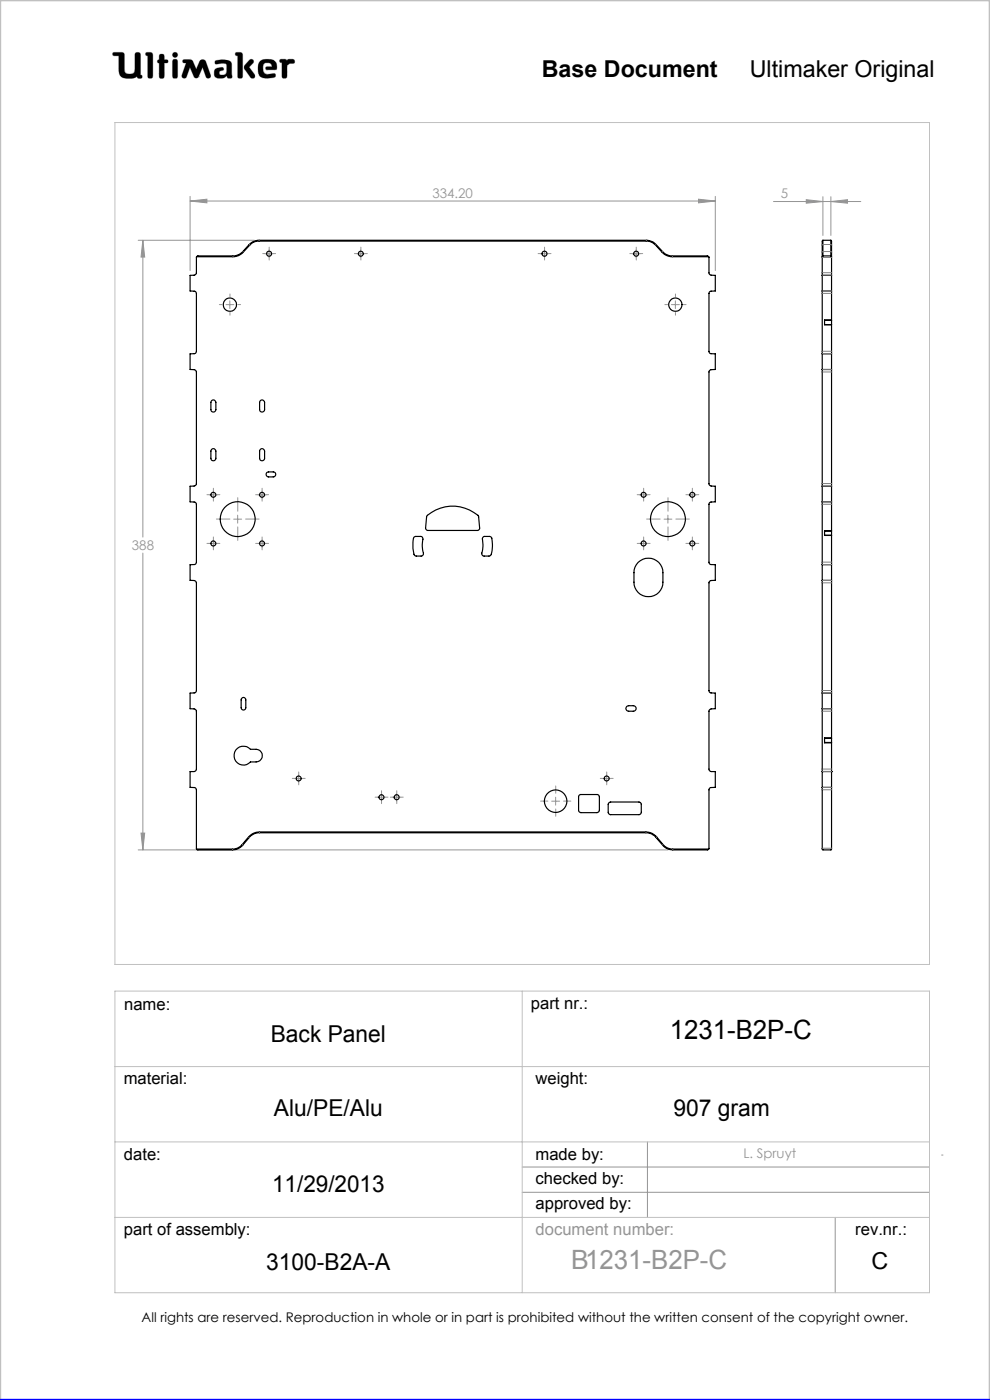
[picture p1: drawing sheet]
<svg xmlns="http://www.w3.org/2000/svg" width="210mm" height="297mm" viewBox="0 0 210 297" stroke-linecap="round" stroke-linejoin="round" font-family="sans-serif">
<g fill="none" stroke="#c0c0c0" stroke-width=".21">
<path d="M24 11.1h1.9l.4 .3 .2 3.9a1.51 1.51 0 0 0 2 0l.2-4a.77 .77 0 0 1 1 0l.1 4.6 .3 .1a.39 .39 0 0 1-.3 .6l-.6-.1-.1-.3a3.8 3.8 0 0 1-3 .3l-.6-.5-.2-.6-.1-3.6h-1a.39 .39 0 0 1-.3-.2 .39 .39 0 0 1 .1-.5zM31 11.1l1.2 .1 .2 .4-.1 4.8a.6 .6 0 0 1-.6 .2 .6 .6 0 0 1-.4-.5v-4.3l-.4-.1zM33.8 12.7v-1.1a.6 .6 0 0 1 .7-.1 .6 .6 0 0 1 .4 .5v.7h.6a.37 .37 0 0 1 0 .6l-.6 .1-.1 3.1a.6 .6 0 0 1-.6 .1 .6 .6 0 0 1-.4-.5v-2.7M33.8 12.7h.1M33.8 13.4h.1M33.8 15.7h.1M33.8 12.7h-.3l-.1 .3v.2l.4 .2M36.7 11.3l.4-.2 .4 .2 .2 .3-.2 .4-.4 .2-.4-.2-.1-.4zM36.8 12.6h.7l.2 .5v3l-.2 .5h-.7l-.2-.5v-3zM38.9 12.7h1.6l.5 .4 .6 1.6 .7-1.6 .5-.4 .6 .1 1.3 3.1-.1 .5a.53 .53 0 0 1-.5 .2 .53 .53 0 0 1-.4-.3l-.7-2-1 2.1-.4 .2-.4-.2-.9-2.1-.7 2a.54 .54 0 0 1-.5 .3 .54 .54 0 0 1-.5-.2v-.5l.9-2.5-.7-.2zM42.1 16.3h.1M45.6 12.9a3.7 3.7 0 0 1 3.4 .3l.1 .5 .1 2.7a.64 .64 0 0 1-1-.2l-.1-.1a1.93 1.93 0 0 1-2.5 .2 1.32 1.32 0 0 1 .4-1.8l1-.2 .3 .1 .1 .2v.3a.73 .73 0 0 0-.9 .8 .98 .98 0 0 0 1.4 0l.2-.6-.1-1.5a2.59 2.59 0 0 0-2 0l-.4-.2z"/>
<path d="M50 11.1l1.3 .1 .2 .4-.1 4.8a.57 .57 0 0 1-.6 .2 .57 .57 0 0 1-.4-.5v-4.3l-.4-.1zM52.9 12.8l.4-.2 .4 .1 .1 .4-1 1.1 1.2 1.6 .1 .5-.2 .3h-.4a5.9 5.9 0 0 1-1.7-2.2l.1-.6zM55 13.3a2.62 2.62 0 0 1 3.5-.1l.2 1.1-.1 .5h-2l-.2-.1v-.5l1.3-.1-.2-.5a1.24 1.24 0 0 0-1.6 .1l-.1 1.1 .2 .6 .8 .4 1.5-.2 .1 .1v.6a3.8 3.8 0 0 1-3.3-.1 3.2 3.2 0 0 1-.1-2.9zM56.6 14.8h.1M59.4 12.6h1.2l.3 .3a1.21 1.21 0 0 1 1.5-.2v.7l-.9 .1-.6 .4-.1 2.5a.6 .6 0 0 1-.6 .2 .6 .6 0 0 1-.4-.5v-2.8l-.5-.2zM24.4 26h172.8v178.6h-172.8zM24.4 210.3h172.8v63.9h-172.8zM110.8 210.3v63.9M24.4 226.3h172.8M24.4 242.2h172.8M24.4 258.3h172.8"/>
</g>
<g fill="none" stroke="#959595" stroke-width=".21">
<path d="M29.3 51h24.6M30.3 51v62.9M30.3 51l.4 3.5h-.8zM40.3 41.7v15.7M40.3 42.6h111.4M40.3 42.6l3.6-.3v.7zM56.2 53.8h1.7M57.1 53v1.6M75.7 53.8h1.7M76.5 53v1.6M114.7 53.8h1.6M115.5 53v1.6"/>
<path d="M134.1 53.8h1.7M134.9 53v1.6M148.2 42.3l3.5 .3-3.5 .4zM151.7 41.7v15.7M164.1 42.8h18.5M171 42.4l3.6 .4-3.6 .3zM174.6 41.7v8.2M176.2 41.7v8.2M176.2 42.8l3.6-.4v.7zM47.9 64.6h1.7M48.8 63.8v1.7M142.4 64.6h1.7"/>
<path d="M143.3 63.8v1.7M30.3 117.3v63M44.4 105h1.7M44.4 115.3h1.7M45.3 104.1v1.7M45.3 114.5v1.6M49.6 110.1h1.7M50.4 109.3v1.7M54.8 105h1.6M54.8 115.3h1.6M55.6 104.1v1.7M55.6 114.5v1.6"/>
<path d="M135.7 105h1.6M135.7 115.3h1.6M136.5 104.1v1.7M136.5 114.5v1.6M140.9 110.1h1.6M141.7 109.3v1.7M146 105h1.7M146 115.3h1.7M146.9 104.1v1.7M146.9 114.5v1.6M29.9 176.7h.8l-.4 3.6zM62.5 165.2h1.7"/>
<path d="M63.4 164.3v1.7M80.1 169.1h1.6M80.9 168.3v1.7M83.3 169.1h1.7M84.1 168.3v1.7M117 170h1.7M117.9 169.1v1.7M127.8 165.2h1.7M128.7 164.3v1.7M29.3 180.3h112.4M110.8 247.6h86.4M110.8 252.9h86.4"/>
<path d="M137.3 242.2v16.1M177.2 258.3v15.9M199.7 245h.3"/>
</g>
<path d="M0 297v-297h210v297" fill="none" stroke="#c0c0c0" stroke-width=".5"/>
<path d="M0 297h210" fill="none" stroke="#00f" stroke-width=".5"/>
<path d="M45.7 12.9l-.1 .5 .2 .2 1.2-.2 .9 .1 .2 .3-.1 1.4a.84 .84 0 0 1-.6 .7 .84 .84 0 0 1-.9-.3l.1-.4 .4-.2a.36 .36 0 0 0 .4-.4 .36 .36 0 0 0-.4-.3 1.23 1.23 0 0 0-1.6 1 1.07 1.07 0 0 0 .3 1.1 1.07 1.07 0 0 0 1.1 .2h.6l.3-.2a.28 .28 0 0 1 .4-.3 .28 .28 0 0 1 .2 .4 .57 .57 0 0 0 .6 .2 .57 .57 0 0 0 .3-.6l-.1-2.4a1.23 1.23 0 0 0-1.5-1zM50 11.1v.6l.4 .1v4.6l.3 .2h.5l.3-.3v-4.8l-.4-.4zM53 12.7l-1.2 1.3v.5l1.4 2 .6 .1 .2-.2v-.6l-1.2-1.6 1-.9v-.4l-.4-.3zM55.2 12.9a2.9 2.9 0 0 0 .1 3.4l.5 .2 1 .1 1.4-.2 .3-.2-.1-.5-.2-.1-1.4 .2-.6-.2-.3-.4-.1-.5a.99 .99 0 0 1 .7-1.3 .99 .99 0 0 1 1.2 .7l-1.2 .1-.2 .4 .3 .2h1.5a.51 .51 0 0 0 .6-.1 .51 .51 0 0 0 0-.6 1.62 1.62 0 0 0-2-1.5l-1.1 .1zM59.4 12.6l-.1 .6 .5 .1v3l.2 .3h.6l.3-.4v-2.3l.6-.4 .9-.1 .1-.5-.3-.3h-1l-.3 .3-.4-.3zM36.7 12.7l-.1 .3v3.4l.2 .2h.7l.2-.3v-3.4l-.2-.3zM36.6 11.6a.56 .56 0 0 0 1.1 0 .56 .56 0 0 0-1.1 0zM33.8 11.6v1.1l-.4 .2v.4l.4 .1v2.9l.2 .3h.5l.4-.4v-2.8l.7-.1 .1-.4-.3-.2h-.5v-.8l-.2-.4h-.6zM31 11.1l-.1 .6 .4 .1v4.5l.3 .3h.5l.3-.5v-4.7l-.4-.3zM38.8 12.7v.5l.7 .2-.9 2.5 .1 .6 .5 .1 .3-.2 .8-2.1 .9 2.1 .3 .2h.3l.3-.2 .9-2.1 .7 2.1 .6 .2 .4-.2v-.5l-1-2.8-.3-.4h-.7l-.3 .2-.8 1.8-.9-1.9-.4-.2zM24 11.2v.6h1.2v2.7a1.76 1.76 0 0 0 2.2 2.1h.9l.8-.4 .3 .4h.6l.2-.2-.1-.4-.3-.1v-4.4l-.4-.4h-.5l-.3 .4v3.4a.81 .81 0 0 1-1.1 .8h-.1a.86 .86 0 0 1-1-1.1l-.1-3.3-.4-.2z" fill-rule="evenodd" fill="#000"/>
<g fill="none" stroke="#959595" stroke-width=".21" stroke-dasharray="15.2 1.3 1.3 1.3">
<path d="M56.3 53.8h-.6M57.1 53v-.6M57.1 54.6v.6M57.9 53.8h.6M75.7 53.8h-.5M76.6 53v-.6M76.6 54.6v.6M77.4 53.8h.5M114.7 53.8h-.6M115.5 53v-.6M115.5 54.6v.6M116.3 53.8h.6"/>
<path d="M134.1 53.8h-.5M135 53v-.6M135 54.6v.6M135.8 53.8h.5M47.1 64.6h-.6M48.8 62.9v-.5M48.8 66.3v.6M50.4 64.6h.6M141.6 64.6h-.6M143.3 62.9v-.5M143.3 66.3v.6M144.9 64.6h.6"/>
<path d="M44.4 104.9h-.5M44.4 115.3h-.5M45.3 104.1v-.5M45.3 105.8v.5M45.3 114.4v-.5M45.3 116.1v.5M46.1 104.9h.5M46.1 115.3h.5M48.8 110.1h-2.9M50.4 108.4v-2.8M50.4 111.8v2.8M52.1 110.1h2.9"/>
<path d="M54.8 104.9h-.6M54.8 115.3h-.6M55.6 104.1v-.5M55.6 105.8v.5M55.6 114.4v-.5M55.6 116.1v.5M56.4 104.9h.6M56.4 115.3h.6M135.7 104.9h-.5M135.7 115.3h-.5M136.5 104.1v-.5M136.5 105.8v.5"/>
<path d="M136.5 114.4v-.5M136.5 116.1v.5M137.4 104.9h.5M137.4 115.3h.5M140 110.1h-2.8M141.7 108.4v-2.8M141.7 111.8v2.8M143.4 110.1h2.8M146 104.9h-.5M146 115.3h-.5M146.9 104.1v-.5M146.9 105.8v.5"/>
<path d="M146.9 114.4v-.5M146.9 116.1v.5M147.7 104.9h.5M147.7 115.3h.5M62.5 165.1h-.5M63.4 164.3v-.5M63.4 166v.5M64.2 165.1h.5M80.1 169.1h-.5M80.9 168.3v-.6M80.9 169.9v.6M81.8 169.1h.5"/>
<path d="M83.3 169.1h-.5M84.2 168.3v-.6M84.2 169.9v.6M85 169.1h.5M116.2 169.9h-1.5M117.9 168.3v-1.6M117.9 171.6v1.6M119.5 169.9h1.6M127.9 165.1h-.6M128.7 164.3v-.5M128.7 166v.5M129.5 165.1h.6"/>
</g>
<path d="M30.3 51l.4 3.5h-.8zM29.9 176.7h.8l-.4 3.6zM40.3 42.6l3.6-.3v.7zM148.2 42.3l3.5 .3-3.5 .4zM171 42.4l3.6 .4-3.6 .3zM176.2 42.8l3.6-.4v.7z" fill="#959595"/>
<g fill="none" stroke="#000" stroke-width=".25">
<path d="M41.7 54.5l-.1 3.6-.4 .3h-.9v3.3l1 .1 .2 .1 .2 .4v12.2l-.2 .4-.2 .1-1 .1v3.3l1 .1 .4 .4v23.7l-.4 .5h-1v3.4h1l.2 .1 .2 .4v12.3l-.2 .3-.2 .2h-1v3.3l1 .1 .4 .4v22.9l-.2 .4-.2 .1h-1v3.4h1l.4 .5v12.3l-.2 .3-.2 .2h-1v3.3l1 .1 .2 .1 .2 .4v12.5M41.7 54.5h7.7a2.82 2.82 0 0 0 2.2-1l1.4-1.5a2.56 2.56 0 0 1 2-.9h82.1a2.71 2.71 0 0 1 2 .9l1.3 1.5a2.96 2.96 0 0 0 2.2 1h7.7M41.7 54.5l.2-.2h7.5a2.93 2.93 0 0 0 2.1-.9l1.3-1.5a2.93 2.93 0 0 1 2.2-.9h82.1a2.94 2.94 0 0 1 2.1 .9l1.3 1.5a2.94 2.94 0 0 0 2.1 .9h7.5l.2 .2M150.3 54.5l.1 3.6 .4 .3h.9v3.3l-.9 .1-.4 .4v12.4l.4 .4 .9 .1v3.3h-.9l-.4 .4v23.9l.4 .4h.9v3.4h-.9l-.4 .4v12.5l.4 .4h.9v3.3l-.9 .1-.4 .4v23l.4 .4h.9v3.4h-.9l-.4 .4v12.5l.4 .4h.9v3.3l-.9 .1-.4 .4-.1 12.6M174.4 54.5v52M174.4 58.4h2M174.6 54.3l-.2 .2M174.6 51v3.3M174.6 51l-.2 .1v3.4M174.6 51h1.6M174.6 54.3h1.6M176.2 54.3l.2 .2"/>
<path d="M176.2 51v3.3M176.2 51l.2 .1v3.4M176.4 54.5v13.4M174.4 75.1h2M174.4 78.4h2M174.4 61.7h2M174.9 68.9h1.5M176.4 68.9v37.6M176.4 67.9v1M176.4 67.9h-1.5v1h1.5M44.9 95.4a.52 .52 0 0 1 .6-.2 .52 .52 0 0 1 .3 .5v1.5a.53 .53 0 0 1-.5 .6 .53 .53 0 0 1-.6-.6v-1.5zM44.9 85a.52 .52 0 0 1 .6-.1 .52 .52 0 0 1 .3 .5v1.5a.53 .53 0 0 1-.5 .5 .53 .53 0 0 1-.6-.5v-1.5z"/>
<path d="M55.2 95.4a.53 .53 0 0 1 .6-.2 .53 .53 0 0 1 .3 .5v1.5a.53 .53 0 0 1-.5 .6 .53 .53 0 0 1-.5-.6v-1.5zM55.2 85a.53 .53 0 0 1 .6-.1 .53 .53 0 0 1 .3 .5v1.5a.53 .53 0 0 1-.5 .5 .53 .53 0 0 1-.5-.5v-1.5zM56.6 100.3l1.4-.2a.53 .53 0 0 1 .5 .5 .53 .53 0 0 1-.5 .6l-1.2-.1-.3-.3zM87.8 114l.3-.2h1.1a.5 .5 0 0 1 .5 .6 7.5 7.5 0 0 0 .1 3.2l-.4 .4-1.3-.1a5.3 5.3 0 0 1-.3-3.9zM90.7 109.3a8.1 8.1 0 0 1 10.8 .3l.2 2.4a.48 .48 0 0 1-.5 .5h-10.5l-.4-.4 .2-2.5zM102.6 113.8l1.5 .1a5.1 5.1 0 0 1-.1 4l-1.3 .1a.55 .55 0 0 1-.5-.7 7.4 7.4 0 0 0 .1-3.1zM135.4 119.3a3.1 3.1 0 0 1 3.3-.7 3.1 3.1 0 0 1 1.9 2.9 4.7 4.7 0 0 1-.9 4.2 3.1 3.1 0 0 1-3.3 .7 3.1 3.1 0 0 1-1.9-2.9 4.7 4.7 0 0 1 .9-4.2zM174.4 106.5v16.7M174.4 103.1h2M174.4 106.5h2M174.4 119.8h2M174.9 112.6h1.5"/>
<path d="M174.9 113.6h1.5M176.4 106.5v6.1M176.4 113.6v9.6M176.4 112.6v1M176.4 112.6h-1.5v1h1.5M174.4 123.2v40.5M174.4 123.1h2M176.4 123.2v33.4M50.4 158.7a2.05 2.05 0 0 1 2.7 .3 2.09 2.09 0 0 1 2.3 .5 1.31 1.31 0 0 1 .1 1.4 1.31 1.31 0 0 1-1.2 .7h-1.2a2 2 0 0 1-2.9 .1 2 2 0 0 1 .2-3zM51.3 148.1a.48 .48 0 0 1 .5-.1 .48 .48 0 0 1 .3 .5v1.6a.49 .49 0 0 1-.5 .5 .49 .49 0 0 1-.4-.5v-1.6zM132.9 149.9a2.03 2.03 0 0 1 1.7-.1 .59 .59 0 0 1 .3 .6 .59 .59 0 0 1-.6 .5h-1a.59 .59 0 0 1-.5-.4 .59 .59 0 0 1 .1-.6zM174.4 150.4h2"/>
<path d="M174.4 147h2M174.9 156.6h1.5M174.9 157.5h1.5M176.4 157.5v6.2M176.4 156.6v.9M176.4 156.6h-1.5v1h1.5M122.9 168.6h3.8l.3 .1 .1 .3v2.9l-.1 .3-.4 .2-3.7-.1-.2-.3v-3.1zM129.2 170.3l.3-.2 6.2 .1 .3 .4v1.8l-.4 .4h-6.2l-.4-.5v-1.7zM174.4 163.7h.1M174.4 167.1v13l.2 .2h1.6l.2-.2v-13M174.4 163.7h2M174.4 163.7v3.4"/>
<path d="M174.4 167h2M176.4 163.7h.1M176.4 163.7v3.4M41.7 180.1h7.6a2.65 2.65 0 0 0 2.1-.9l1.3-1.6a3 3 0 0 1 2.3-1.1h82a2.91 2.91 0 0 1 2.3 1.1l1.4 1.6a2.65 2.65 0 0 0 2 .9h7.6M41.7 180.1l.2 .2h7.4a3 3 0 0 0 2.2-1l1.3-1.6a2.7 2.7 0 0 1 2.2-1h82a2.58 2.58 0 0 1 2.2 1l1.3 1.6a2.86 2.86 0 0 0 2.2 1h7.4l.2-.2"/>
<circle cx="57.1" cy="53.8" r=".53"/>
<circle cx="76.6" cy="53.8" r=".53"/>
<circle cx="115.5" cy="53.8" r=".53"/>
<circle cx="134.9" cy="53.8" r=".53"/>
<circle cx="48.7" cy="64.6" r="1.42"/>
<circle cx="143.3" cy="64.6" r="1.42"/>
<circle cx="45.2" cy="105" r=".52"/>
<circle cx="45.3" cy="115.3" r=".53"/>
<circle cx="50.4" cy="110.2" r="3.7"/>
<circle cx="55.6" cy="105" r=".53"/>
<circle cx="55.6" cy="115.3" r=".54"/>
<circle cx="136.5" cy="105" r=".52"/>
<circle cx="136.5" cy="115.3" r=".53"/>
<circle cx="141.7" cy="110.2" r="3.7"/>
<circle cx="146.8" cy="105" r=".53"/>
<circle cx="146.8" cy="115.3" r=".54"/>
<circle cx="63.4" cy="165.2" r=".53"/>
<circle cx="80.9" cy="169.1" r=".54"/>
<circle cx="84.1" cy="169.1" r=".54"/>
<circle cx="117.9" cy="170" r="2.39"/>
<circle cx="128.7" cy="165.2" r=".52"/>
</g>
<g fill="none" stroke="#808080" stroke-width=".21" stroke-dasharray="6.3 1.3 1.3 1.3 1.3 1.3">
<path d="M49.4 54.3v.1M51.5 53.4l.1 .1M52.9 51.9l.1 .1M55 50.9v.2M137.1 50.9v.2M139.2 51.9l-.1 .1M140.4 53.5l.2-.1M142.6 54.4v-.1M174.4 57.9h2M174.4 53.5l.2-.1M174.6 53.4h1.7M174.6 51.9l-.2 .1"/>
<path d="M176.3 51.9h-1.7M176.4 58.4h-2M176.4 54.6h-2M176.4 53.5l-.1-.1M176.4 52l-.1-.1M174.4 61.7h2M174.4 78.4h2M174.4 74.5h2M176.4 75h-2M176.4 62.2h-2M176.4 78.9h-2M174.4 106.5h2"/>
<path d="M174.4 102.6h2M174.4 119.3h2M176.4 103.1h-2M176.4 119.8h-2M176.4 107h-2M174.4 123.1h2M176.4 123.6h-2M174.4 150.4h2M174.4 146.5h2M176.4 147h-2M176.4 150.9h-2M51.4 179.2l.1 .1"/>
<path d="M52.7 177.6l.2 .1M55 176.5v.1M137 176.5v.1M139.3 177.6l-.1 .1M140.7 179.2l-.2 .1M174.4 167h2M174.4 163.2h2M174.4 179.9h2M176.4 163.7h-2M176.4 167.5h-2M49.3 180.1v.2M142.7 180.1v.2"/>
</g>
<text font-size="5.6" x="142.1" y="220.5">1231-B2P-C</text>
<text font-size="5.6" fill="#959595" x="121.1" y="269.2">B1231-B2P-C</text>
<g font-size="4.9">
<text x="114.9" y="16.4">Base Document</text>
<text x="159" y="16.4">Ultimaker Original</text>
<text x="57.4" y="221">Back Panel</text>
<text x="58.1" y="236.8">Alu/PE/Alu</text>
<text x="142.8" y="236.8">907 gram</text>
<text x="57.7" y="252.8">11/29/2013</text>
<text x="56.5" y="269.4">3100-B2A-A</text>
<text x="184.9" y="269.2">C</text>
</g>
<g font-size="3.5">
<text x="26.3" y="214.2">name:</text>
<text x="112.6" y="214.1">part nr.:</text>
<text x="26.2" y="230">material:</text>
<text x="113.6" y="230">weight:</text>
<text x="26.3" y="246.1">date:</text>
<text x="113.6" y="246.1">made by:</text>
<text x="113.6" y="251.1">checked by:</text>
<text x="113.6" y="256.4">approved by:</text>
<text x="26.3" y="262.1">part of assembly:</text>
<text x="181.4" y="262">rev.nr.:</text>
</g>
<text font-size="3.5" fill="#959595" x="113.6" y="261.9">document number:</text>
<g font-size="2.8" fill="#959595">
<text x="91.7" y="42">334.20</text>
<text x="165.7" y="42.1">5</text>
<text x="28" y="116.7">388</text>
<text x="157.7" y="245.6">L. Spruyt</text>
</g>
<text font-size="2.8" x="30" y="280.4">All rights are reserved. Reproduction in whole or in part is prohibited without the written consent of the copyright owner.</text>
</svg>
